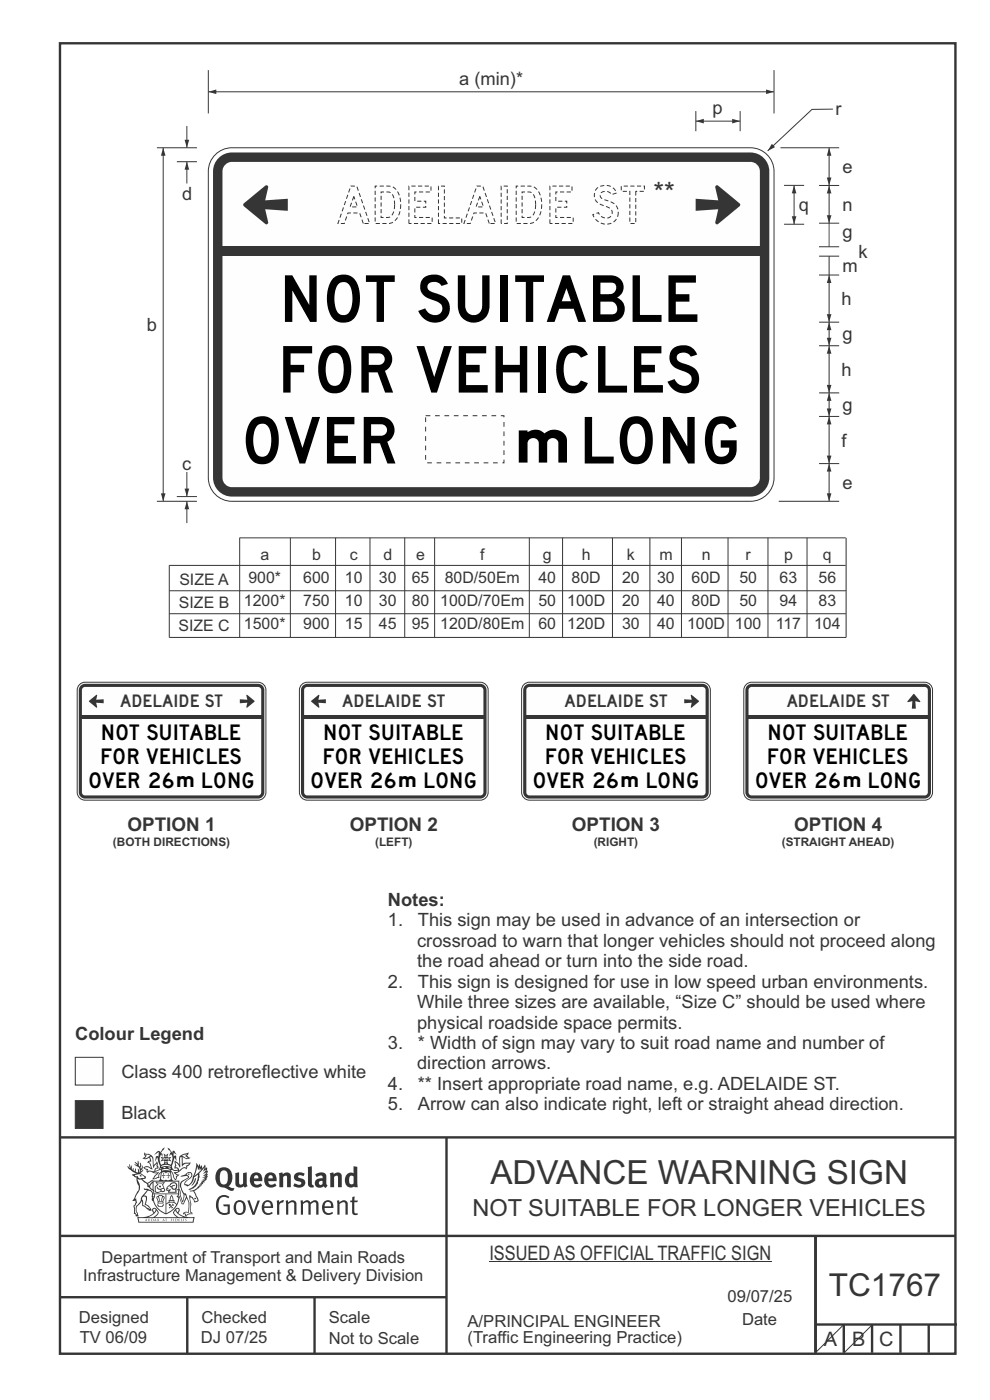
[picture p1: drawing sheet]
<svg xmlns="http://www.w3.org/2000/svg" width="210mm" height="297mm" viewBox="0 0 210 297" stroke-linecap="round" stroke-linejoin="round" font-family="sans-serif">
<path d="M16 233.5h5.9v5.9h-5.9z" fill-rule="evenodd" fill="#373435" stroke="#373435" stroke-width=".21"/>
<path d="M16 224.3h5.9v5.9h-5.9z" fill-rule="evenodd" fill="#fefefe" stroke="#373435" stroke-width=".21"/>
<g fill="none" stroke="#373435" stroke-width=".51">
<path d="M12.7 9.2h190v278h-190zM12.7 241.3h190M94.7 241.4v45.8M12.7 275.2h82M12.7 262.2h190.1M39.7 275.2v12M66.7 275.2v12M173 262.1v24.9M173 281h30M179 281v6M185 281v6M191 281v6"/>
<path d="M197 281v6"/>
</g>
<g fill="#373435">
<path d="M47 248.4a2.55 2.55 0 0 0 0 2.7l.3 .2a.81 .81 0 0 0 1-1v-.5a1.04 1.04 0 0 0-1.1-1.5zM46.3 248.1a1.82 1.82 0 0 1 2.1-.2 1.82 1.82 0 0 1 .9 1.8 2.29 2.29 0 0 1-.8 2l.7 .3h.5l-.2 .6a2.87 2.87 0 0 1-2-.7 2.12 2.12 0 0 1-1.7-3.1z" fill-rule="evenodd"/>
<path d="M49.9 248.9l.8-.2v2a.46 .46 0 0 0 .3 .6 .46 .46 0 0 0 .6-.3v-2.1l.7-.2v2.4l.2 .5-.5 .3-.3-.3a1.02 1.02 0 0 1-1.2 .3 1.02 1.02 0 0 1-.6-1.1z" fill-rule="evenodd"/>
<path d="M54 249.5l-.1 .5h.9a.49 .49 0 0 0-.2-.6 .49 .49 0 0 0-.6 .1zM53.4 249.1a1.34 1.34 0 0 1 1.6-.2 1.34 1.34 0 0 1 .6 1.5v.2h-1.7a.77 .77 0 0 0 .5 .8 .77 .77 0 0 0 .9-.4l.3 .5a1.59 1.59 0 0 1-2 .2 1.59 1.59 0 0 1-.5-2.1z" fill-rule="evenodd"/>
<path d="M57 249.5l-.1 .5h1a.49 .49 0 0 0-.2-.6 .49 .49 0 0 0-.7 .1zM56.4 249.1a1.34 1.34 0 0 1 1.6-.2 1.34 1.34 0 0 1 .7 1.5v.2h-1.8a.77 .77 0 0 0 .5 .8 .77 .77 0 0 0 .9-.4l.4 .5a1.59 1.59 0 0 1-2.1 .2 1.59 1.59 0 0 1-.5-2.1z" fill-rule="evenodd"/>
<path d="M59.2 248.9l.7-.2 .1 .4a.95 .95 0 0 1 1-.3 .95 .95 0 0 1 .7 .8v2.3h-.8v-2.3a.46 .46 0 0 0-.8 .1v2.2h-.8z" fill-rule="evenodd"/>
<path d="M62.6 249.1a1.75 1.75 0 0 1 2-.1l-.2 .5-.6-.2a.43 .43 0 0 0-.6 .3l.4 .3a1.04 1.04 0 0 1 1.2 1.1 1.04 1.04 0 0 1-1.4 1l-1.2-.4 .3-.6 1 .4 .4-.4a.88 .88 0 0 0-1-.5l-.4-.2-.1-.4z" fill-rule="evenodd"/>
<path d="M65.3 247.6l.8-.2 .1 3.8 .3 .2 .1 .4a.88 .88 0 0 1-1 0 .88 .88 0 0 1-.3-1z" fill-rule="evenodd"/>
<path d="M67.8 250.6a.43 .43 0 0 0-.1 .7 .43 .43 0 0 0 .7-.1v-.7zM66.8 249.1a1.7 1.7 0 0 1 2.4 .1v1.9l.3 .4-.4 .5-.5-.4a1.03 1.03 0 0 1-1.7-.1 1.03 1.03 0 0 1 .8-1.5h.7v-.4a.8 .8 0 0 0-1.2 .1z" fill-rule="evenodd"/>
<path d="M70 248.9l.7-.2 .1 .4a.95 .95 0 0 1 1-.3 .95 .95 0 0 1 .7 .8v2.3h-.8v-2.3a.46 .46 0 0 0-.8 .1v2.2h-.8z" fill-rule="evenodd"/>
<path d="M74.3 249.5a1.48 1.48 0 0 0 0 1.7h.5l.2-.1v-1.5l-.3-.2zM75 247.4l.8 .1 .1 4.4h-.7l-.1-.2a1.26 1.26 0 0 1-1.4 0 1.26 1.26 0 0 1-.5-1.3 1.29 1.29 0 0 1 .4-1.4 1.29 1.29 0 0 1 1.4-.1z" fill-rule="evenodd"/>
<path d="M46.4 253.9a1.72 1.72 0 0 1 2.3 0l-.3 .3a1.24 1.24 0 0 0-1.4-.2 1.24 1.24 0 0 0-.6 1.4 1.49 1.49 0 0 0 1.2 1.9l.7-.1v-1.3h-.8l-.1-.4h1.3v1.9a1.93 1.93 0 0 1-2.2 0 1.93 1.93 0 0 1-.7-2.2l.2-.8z" fill-rule="evenodd"/>
<path d="M50.4 255.1a1.65 1.65 0 0 0 .2 2.2 .99 .99 0 0 0 1-1.4 .78 .78 0 0 0-.4-.8 .78 .78 0 0 0-.8 0zM50 254.9a1.33 1.33 0 0 1 1.6-.1 1.33 1.33 0 0 1 .5 1.4 1.31 1.31 0 0 1-1.3 1.6 1.31 1.31 0 0 1-1.2-1.6v-.6z" fill-rule="evenodd"/>
<path d="M52.5 254.7l.4-.1 .9 2.6 .8-2.5h.5l-1.1 3h-.5z" fill-rule="evenodd"/>
<path d="M56.3 255.2l-.2 .7h1.3a.7 .7 0 0 0-.3-.8 .7 .7 0 0 0-.8 .1zM55.9 255a1.22 1.22 0 0 1 1.5-.2 1.22 1.22 0 0 1 .5 1.5h-1.8a.93 .93 0 0 0 .5 1 .93 .93 0 0 0 1.1-.2l.2 .3a1.43 1.43 0 0 1-1.8 .1 1.43 1.43 0 0 1-.6-1.7z" fill-rule="evenodd"/>
<path d="M58.7 254.7l.4-.1 .1 .5 .4-.4 .6-.1-.2 .5a.66 .66 0 0 0-.8 .7v1.9h-.4z" fill-rule="evenodd"/>
<path d="M60.6 254.7l.4-.1 .1 .5a.94 .94 0 0 1 1-.5 .94 .94 0 0 1 .8 .8v2.3h-.5l-.1-2.5a.81 .81 0 0 0-1.2 .3v2.2h-.4z" fill-rule="evenodd"/>
<path d="M63.7 254.7l.5-.1 .1 .5 .4-.3a.78 .78 0 0 1 1.1 .3 .9 .9 0 0 1 1-.5 .9 .9 0 0 1 .8 .8v2.3h-.5l-.1-2.5a.67 .67 0 0 0-1.1 .3v2.2h-.5v-2.4l-.4-.3-.7 .4v2.3h-.5z" fill-rule="evenodd"/>
<path d="M69 255.2l-.1 .7h1.3a.7 .7 0 0 0-.3-.8 .7 .7 0 0 0-.9 .1zM68.7 255a1.22 1.22 0 0 1 1.5-.2 1.22 1.22 0 0 1 .5 1.5h-1.8a.93 .93 0 0 0 .4 1 .93 .93 0 0 0 1.2-.2l.1 .3a1.44 1.44 0 0 1-1.7 .1 1.44 1.44 0 0 1-.6-1.7z" fill-rule="evenodd"/>
<path d="M71.4 254.7l.5-.1 .1 .5a.94 .94 0 0 1 1-.5 .94 .94 0 0 1 .8 .8v2.3h-.5l-.1-2.5a.81 .81 0 0 0-1.2 .3v2.2h-.4z" fill-rule="evenodd"/>
<path d="M74.7 253.9l.5-.1v.9h.7l-.1 .3h-.6v2.2l.1 .2h.5l.1 .3a.75 .75 0 0 1-1.2-.6v-2.1h-.4v-.3h.4z" fill-rule="evenodd"/>
<path d="M30.8 244.9l1.1 .3-.9 .5h-.4l.6-.5zM31.8 245.4h.2a2.44 2.44 0 0 1 .4 1.9l.1 .5 .7-1-.1 .6 .3 .3a.57 .57 0 0 0-.6 .7l-1-.1-.5 .2 .2-.5-.8-.3 .7-.1 .9 .5 .1-.1-.6-1.3-.2-.2h.5zM30.7 244.4l-.1 .5 .2 .4-.6 .4a1.04 1.04 0 0 0 1.4-.1l.2 .6-.3 .1-.2 .4a.94 .94 0 0 1 .8 1.1l-.2-.1a1.16 1.16 0 0 0-1.5-.1l.3 .4 .4 .2 .1 .5 .2 .1 .1-.2a.94 .94 0 0 1 1.1 .2l.8 .1-1.2 1.2a1.13 1.13 0 0 0 1.2-.2l.4-.1-.1-.4 .5-.8a.83 .83 0 0 0-.6 1.1l-.3-.1-.7 .4 1.1-1.4-.5 .1-.5-.1 1.3-.5-.1-.1-.9 .4v-.3l.2-.2 .3 .1 .1-.3-.2-.4v-.6l-.1-.4-.7 1v-.7a1.42 1.42 0 0 0-1.6-1.8z" fill-rule="evenodd"/>
<path d="M38.5 245.2l.5-.2 .7-.1-.6 .3 .8 .5h-.3zM38.3 245.5l.2-.1 .1 2a1.69 1.69 0 0 1 1.6-.6l-.8 .5 .1 .5a1.1 1.1 0 0 0-1.5 .6l-.1-.5-.2-.2h-.5l.3-.4-.3-.7a1.42 1.42 0 0 1 .8 1.1l.2-.1zM37.1 246.2l.1 1-.2 .3 .1 .4h.5l.1 .2a.96 .96 0 0 1-1.1-.1l-.1 .1a1.06 1.06 0 0 0 1.3 .2v.1a.72 .72 0 0 1-1 .2l.3 .5 .6 .2-.4 .2-.1 .6-.2-.3-.4-1.1-.4-.4 .4 .9a1.54 1.54 0 0 0 .7 1.2l.2-.3a.58 .58 0 0 1 .4-.8l.2-.1h-.3l-.5-.3 .9-.5a.93 .93 0 0 1 1.2-.5v.2l.2-.2 .1-.5a.99 .99 0 0 0 .7-.8l-1.3 .1-.3 .2-.1-1.4 .9 .4 .9-.3h-.4l-.5-.4 .4-.7-.6 .2a1.46 1.46 0 0 0-1.4 2.1v.4l-.2-.4z" fill-rule="evenodd"/>
<path d="M35.6 248.9l.2 .1-.1 .3 .4 .1h-.4v.6l-.1-.6h-.3l.3-.1z" fill-rule="evenodd"/>
<path d="M34.6 248.9l.2 .1v.3l.3 .1h-.3l-.1 .6v-.6h-.4l.4-.1z" fill-rule="evenodd"/>
<path d="M34.3 248.8a.57 .57 0 0 1 .9 .2 .57 .57 0 0 1 .9-.2l.2 1.4h-.2a.57 .57 0 0 1-.9 0 .69 .69 0 0 1-1.1 0zM34.2 248.1l-.3 2.1-.2 .4h3l-.2-.4-.3-2.1h-.2v.2l-.8-.1-.8 .1v-.2z" fill-rule="evenodd"/>
<path d="M34.2 252.4a.3 .3 0 0 0 .6 0 .3 .3 0 0 0-.6 0zM33.3 250.9l.3 .3-.3 .4a.79 .79 0 0 0 0 1.3l.8-.2-.1-.3a.55 .55 0 0 1-.7-.6l.1-.1 .2 .3 .3 .2 .8-.2-.4-.7 .4-.4-.7 .2zM33 250.7l1.1 .2 .9-.2-.4 .6 .4 1.2a.56 .56 0 0 1-.8 .3l-.2 .1a.73 .73 0 0 1-.9 .1 .73 .73 0 0 1-.3-1v-.4l.6-.4z" fill-rule="evenodd"/>
<path d="M35.6 251.8l.7-.4a.58 .58 0 0 1 1-.1 .58 .58 0 0 1-.4 .9l-.3-.3a.43 .43 0 0 1 .6-.4 .57 .57 0 0 0-.8 .2l-.2-.1-.3 .1 .4 .2a.55 .55 0 0 0 .9 .4v.5h-1.3l.3-.4-.1-.1-.6 .1 .2-.3-.2-.1zM35.4 251.8l-.1 .2a.39 .39 0 0 0 .2 .6h.3l-.2 .4h1.9l-.1-.8a.86 .86 0 0 0-.1-1.3 .86 .86 0 0 0-1.3 .4z" fill-rule="evenodd"/>
<path d="M36 254.8h.8v.2h-.8zM36.4 253.8l.2 .8h-.4zM36.4 253.5l-.3 .5-.1 .6h-.2v.4l-.7 .4 .2 .1a1.48 1.48 0 0 1 2.1 .2l.2-.1-.6-.5v-.5h-.2l-.1-.6z" fill-rule="evenodd"/>
<path d="M35.8 255.4l.4 .1 .1 .3 .3-.2-.2-.2a.38 .38 0 0 1 .5 .5l-.2-.2-.3 .2 .3 .2-.3 .3-.1-.4-.4 .4-.1-.2 .4-.3-.1-.1-.2 .1z" fill-rule="evenodd"/>
<path d="M34.5 254h.2v.2l-.2 .6h-.2zM33.6 255.3h.9v.2a.55 .55 0 0 1-.8 .4v-.2l-.2-.1zM33.4 254h.2l.2 .8h-.2zM33.6 255l.8-.1 .1 .2h-.8zM33.8 253.7h.5l-.2 1.1h-.1zM33.3 253.8l-.1 .3 .3 1.1a.48 .48 0 0 0-.1 .6 .48 .48 0 0 0 .5 .2h.5a.49 .49 0 0 0 .2-.8l.3-1.1-.1-.3a1.42 1.42 0 0 0-1.5 0z" fill-rule="evenodd"/>
<path d="M33.7 251.5l.4 .1 .1 .3h-.3z" fill-rule="evenodd"/>
<path d="M41.3 250.1l.3-.2-.2 .8-.6 .8h-.2l.5-.7z" fill-rule="evenodd"/>
<path d="M39.7 249l.3-.2 .5 .2a.88 .88 0 0 1-.6 1.1 1.22 1.22 0 0 0-.8 1.3l.5 .2a.72 .72 0 0 0 .9-.4l.5-.8 .2-.6 .8-.6v.2a2.85 2.85 0 0 1-2 2.9l.1 .1a2.13 2.13 0 0 0 1.9-1.5v-.3a2.01 2.01 0 0 0 .3-1.7l1.1-1.3-.4 1 .7-.5-.7 1 .8-.4-.8 .8 .7-.2-.9 .6 .8-.1-.8 .4h.7l-.8 .3 .3 .2h-.4l.2 .3h-.4l.2 .3h-.4l.1 .2h-.1a2.16 2.16 0 0 1-2 1.1l.1 .2 .4-.1a.76 .76 0 0 1 .7 .8l.5 1.2-.6 .2a1.45 1.45 0 0 0-1.1-1.3l.2 1.8-.1 1.8 .4 .3a1.07 1.07 0 0 0-1.2 .4v-.3l-.5-.2a.87 .87 0 0 1 1.1-.1v-.7a4.4 4.4 0 0 0-.6-3.1l-.1-.3h-.2a2.16 2.16 0 0 1-.7-2.2l.3-.4 1.2-.7a.55 .55 0 0 0-.4-.8zM37.8 252.4a.76 .76 0 0 1 .3 1.1l.6 1.6 .4-1.7 .2 .1a.61 .61 0 0 1-.1 .9l-.3 .8-.2 .1-.7-1.6-.3 .1a1.18 1.18 0 0 0 .1-1.4zM41.8 247.5l.2 .7 .3-.5v.6l.4-.5a1.9 1.9 0 0 1-1.2 1.4l-.3 .3zM38.2 249.6l1.4-.2 .2 .2v.3l-.5 .2a1.26 1.26 0 0 0-.9 1.9l.2 .7a1.84 1.84 0 0 1 .1 2.1l-.4-1.4a.96 .96 0 0 0-.4-1.2l-.4 .2a.78 .78 0 0 1 0 1.3l.1 .3h.4l.4 1.1a.38 .38 0 0 0 .2 .4 .38 .38 0 0 0 .4-.1l.6-1.2a2.94 2.94 0 0 1 .4 2.5l-.1 .4h-.8l-.3 .4v.2l.4-.1 .1 .4 .2 .1a1.02 1.02 0 0 1 1.3-.5v-.4l-.3-.1 .1-1.8-.3-1.3h.1a1.14 1.14 0 0 1 .8 1 .63 .63 0 0 0 .8-.2 .63 .63 0 0 0-.2-.9l-.6-1.2 .9-.6 .2-.4h.3l-.1-.2h.4l-.1-.3h.3l-.1-.3 .5-.1-.2-.2 .6-.4v-.2h-.2l.4-.5h-.3l.3-.5-.4 .1 .4-.5v-.3l-.3 .2 .2-.7-.1-.2-.4 .3v-.8l-.6 .8-.2-.8-.2 .5-.3-.7-.1 .6-.5-.8-.1 1.4-.6 1.8a1.81 1.81 0 0 1-1 1.5l-.6-.2a1.75 1.75 0 0 1 1.1-1.2 .75 .75 0 0 0 .1-1.3 .75 .75 0 0 0-1.2 .4z" fill-rule="evenodd"/>
<path d="M41.2 254.1h.3l.2 .2-.4 .1z" fill-rule="evenodd"/>
<path d="M29.4 258.4h11.6l-.1 .8h-11.4zM31.3 258.2l.5-.1a2.48 2.48 0 0 0 1.4-1.3l.3 .5-.5 .6-.5 .3zM32.5 256.6l.3-.2 .2 .1-.3 .7zM37.2 256.8a2.65 2.65 0 0 0 1.8 1.4h-1.1l-.5-.3-.5-.6zM37.4 256.5l.2-.1 .3 .2-.3 .6zM29.2 258.2l.1 1.2h11.8l.2-1.1-.2-.1a4.1 4.1 0 0 1-3.3-.9l.3-.4-.1-.6a1.06 1.06 0 0 0-1.3 1l.2 .4 .6 .5h-4.7l.3-.1a.84 .84 0 0 0 .6-.8 .84 .84 0 0 0-.5-.8l-.3-.2h-.5l-.1 .6 .3 .4a4.2 4.2 0 0 1-3.4 .9z" fill-rule="evenodd"/>
<path d="M31 258.7l.1 .2h-.2zM31 258.5l-.3 .6 .4-.2 .2 .2z" fill-rule="evenodd"/>
<path d="M31.3 258.6h.3v.4a.25 .25 0 0 0 .2-.1 .25 .25 0 0 0-.1-.3h.1a.29 .29 0 0 1 0 .4 .29 .29 0 0 1-.4 0 .29 .29 0 0 1 0-.4z" fill-rule="evenodd"/>
<path d="M32.2 258.6a.22 .22 0 0 1 .3 .2 .22 .22 0 0 1-.3 .2zM32 258.6l.1 .4a.33 .33 0 0 0 .4 0 .33 .33 0 0 0 0-.4 .33 .33 0 0 0-.5 0z" fill-rule="evenodd"/>
<path d="M32.9 258.7l.1 .2h-.2zM32.9 258.5l-.2 .6 .3-.2 .2 .2z" fill-rule="evenodd"/>
<path d="M33.3 258.6h.2l.1 .1 .2-.1-.2 .2 .2 .3-.3-.3-.1 .3h-.1l.2-.3z" fill-rule="evenodd"/>
<path d="M34.7 258.7l.1 .2h-.2zM34.7 258.5l-.3 .6 .4-.2 .2 .2z" fill-rule="evenodd"/>
<path d="M35 258.5h.5l-.2 .1v.5h-.2l.1-.5z" fill-rule="evenodd"/>
<path d="M36.2 258.6l.3-.1-.1 .1v.2h.1h-.1v.3h-.2z" fill-rule="evenodd"/>
<path d="M36.7 258.6h.2v.5h-.2z" fill-rule="evenodd"/>
<path d="M37.3 258.6a.22 .22 0 0 1 .3 .2 .22 .22 0 0 1-.3 .2zM37.1 258.6v.4a.33 .33 0 0 0 .5 0 .33 .33 0 0 0 0-.4 .33 .33 0 0 0-.5 0z" fill-rule="evenodd"/>
<path d="M37.8 258.6l.4-.1-.2 .1v.2h.1h-.1v.2l.2 .1h-.4z" fill-rule="evenodd"/>
<path d="M38.4 258.6h.2l-.1 .4 .2 .1h-.3z" fill-rule="evenodd"/>
<path d="M38.9 258.6h.2v.5h-.2z" fill-rule="evenodd"/>
<path d="M39.3 258.6h.2h-.1l.2 .3-.2 .2-.1-.1v-.1l.2 .1z" fill-rule="evenodd"/>
<path d="M34.2 247.4a1.51 1.51 0 0 1 2 .2 2.67 2.67 0 0 0-2.1 0zM35.7 247.6l.4 .1 .1 .3-.4-.1zM34.6 247.6h.5l.1 .2h-.4zM34 247.8l.3 .2h-.3zM34.9 246.9l.3-.2 .3 .2zM34.9 245.6l.2 .1v.3h-.2zM35 245.1l.2 .2 .2-.2-.1 .3h-.2zM35.1 246.3h.2l.1 .4-.2-.2-.2 .2zM35.3 245.7l.2-.1v.4h-.2zM34.4 245.7h.3l.1 .3-.4 .1 .2-.2zM35.7 245.7h.3l-.2 .2 .2 .2-.4-.1zM32.7 244.9l1-.5-.1 1-.2-.2-.3 .2-.3 1.1 .5-1 .3 .9a1.84 1.84 0 0 1 .2 1.7l.4 .1a2.48 2.48 0 0 1 2.2 0l.2-.2-.2-.7 .7-1.8 .4 .7-.2-1-.2-.1-.2 .3v-.9l.6 .4-.6-.8-.3 .1-.1 .4-.5-.9-.5-.3 .2 .5 .6 .5-.5 .8 .4-.4a2.06 2.06 0 0 1 0 2.3l-.5-.2-.2-.6 .1-.1 .8 .2-.4-.5 .4-.5-.7 .2-.2-.2 .2-.7-.5 .4-.5-.4 .2 .7-.2 .2-.7-.2 .4 .5-.4 .5 .8-.2 .1 .1-.2 .6-.5 .2a2.02 2.02 0 0 1 0-2.2l.3 .5-.1-.7-.3-.1 .8-1.2-.4 .3-.5 .8-.2-.3a.8 .8 0 0 0-.8 .5z" fill-rule="evenodd"/>
<path d="M29.2 250.1l.3 .1a.61 .61 0 0 1 .8 .4l.3 .2a.8 .8 0 0 1 .6 1l.4 .1 .5 .5a1 1 0 0 1 .5 1.1l-.1 .7v-.5h-.1a.96 .96 0 0 0-.8-1.3l-.2-.2h-.7l-.1-.1-.1 .1 .1 .3h.6l-1.2 1.3-.2 1-.4 .6a1.33 1.33 0 0 0-.5 1.8l.2 .5a1.26 1.26 0 0 1-.5-1.5l-.1-.3a1.56 1.56 0 0 0 .4-1.7l-.3 .2 .2-.5a3.2 3.2 0 0 0 .7-3zM30.4 253.9h.4a2.06 2.06 0 0 1-.1 1.6l.7 .5 .4 .4-.6-.1-.8-.6-.1-.9a.51 .51 0 0 1 .1-.9zM28.6 249.3a1.52 1.52 0 0 1 2.1 .5l-1.1 .2-.2-.1-.1-.4h-.5zM27.5 247v.8l-.3-.4h-.1a3.1 3.1 0 0 0 1.9 1.6l-1 .1 .5 .6 .5 .1 .1 1.1a1.84 1.84 0 0 1-.3 2.5l-.4 .9-.3 .4 .2 .1 .4-.1 .1 .4-.2 .5-.3 .2 .1 1.7h.2l.3 .5 .1 .1 .4-.1-.1-.5a1.3 1.3 0 0 1-.1-1.7l.9-1 .1 1.1 .6 .2 .5 .5 .1-.1 .2 .3h.5a1.85 1.85 0 0 0-1.2-1.4l.1-.3a1.39 1.39 0 0 0 0-1.4l-.5-.1 .5-.5a.66 .66 0 0 1 .9-.4 .66 .66 0 0 1 .3 .9l-.1 .4 .2-.1v.2l-.1 .3 .2 .5 .1-.3a2.24 2.24 0 0 0 .1-2.2 .73 .73 0 0 1-.7-.7 .73 .73 0 0 1 .6-.7v-.2a.94 .94 0 0 0-.9 .8 .48 .48 0 0 1-.1-.6 .48 .48 0 0 1 .5-.2l.5-.3a.51 .51 0 0 0-.8 .2l-.5 .2-1-.8h.6l.2-.5-1.2-.7 .5-.5v-.3l-.5 .4 .1-.2a.69 .69 0 0 0 .2-1v.4l-.2 .3v-1.1l-.3-.2 .1 .6-.1 .2-.4-1.3v.7l-.6-.4 .5 .7-.6-.2 .3 .3a1 1 0 0 1 .7 1.4l-.2-.8v.9l-.5-.2v-.8l-.2 .7-.2-.1-.1-.6-.2 .4-.2-.2 .1-.7-.2 .5z" fill-rule="evenodd"/>
<path d="M29.6 249.4l.2-.1 .3 .2z" fill-rule="evenodd"/>
<path d="M32.4 250.5h5.6v2l-.2-.1v-1.7h-5.2v2.5h5.2v-.8l.1 .2-.1 1.1v-.3h-2.5v4a4.1 4.1 0 0 0 2.6-3.6l.1-.1a4 4 0 0 1-2.8 3.9 4.2 4.2 0 0 1-2.8-4.7l.1 1.2 .1-.1a3.8 3.8 0 0 0 2.5 3.4v-4h-2.5l-.2-.9z" fill-rule="evenodd"/>
<circle cx="40" cy="249.1" r=".17"/>
</g>
<g fill="none" stroke="#373435" stroke-width=".21">
<path d="M46 32.5a5 5 0 0 1 3.2-1.2h110a5 5 0 0 1 5 5v65a5 5 0 0 1-5 5h-110a5 5 0 0 1-5-5v-65a5 5 0 0 1 1.8-3.8zM35.9 119.9h143.5M50.8 114.1h128.6M50.8 114.1v21.1M61.6 114.1v21.1M71.2 114.1v21.1M78.5 114.1v21.1M85.9 114.1v21.1M92.2 114.1v21.1M112.3 114.1v21.1M119.3 114.1v21.1M129.9 114.1v21.1"/>
<path d="M137.9 114.1v21.1M144.6 114.1v21.1M154.4 114.1v21.1M162.9 114.1v21.1M171.2 114.1v21.1M179.5 114.1v21.1h-143.6v-15.3M35.9 125.3h143.6M35.9 130.2h143.5M103.8 267.7h59.8M179 281l-6 6M185.1 281l-6 6"/>
</g>
<path d="M46.4 33.5a4 4 0 0 1 2.8-1.2h110a4 4 0 0 1 4 4v65a4 4 0 0 1-4 4h-110a4 4 0 0 1-4-4v-65a4 4 0 0 1 1.2-2.8z" fill-rule="evenodd" fill="#373435"/>
<path d="M47.8 34.9l.9-.5 .5-.1h110a2.01 2.01 0 0 1 2 2v65a2.01 2.01 0 0 1-2 2h-110a2.01 2.01 0 0 1-2-2v-65l.1-.5z" fill-rule="evenodd" fill="#fefefe"/>
<path d="M176.7 23.2h-4.5l-9.4 8.8" fill="none" stroke="#373435" stroke-width=".21"/>
<path d="M163.7 30.5l.7 .7-1.6 .8z" fill="#373435"/>
<path d="M44.2 14.9v9.2M44.2 19.5h120" fill="none" stroke="#373435" stroke-width=".21"/>
<g fill="#373435">
<path d="M44.2 19.5l1.7-.5v1z"/>
<path d="M162.5 19l1.7 .5-1.7 .5z"/>
</g>
<path d="M173.7 54.3h4.3M173.7 47.3h4.3M173.7 68.3h4.3M175.9 68.3v5M173.7 98.3h4.3M173.7 83.3h4.3M165.2 106.3h12.8" fill="none" stroke="#373435" stroke-width=".21"/>
<g fill="#373435">
<path d="M175.9 68.3l.5 1.7h-1z"/>
<path d="M175.4 71.7h1l-.5 1.6z"/>
</g>
<path d="M175.9 88.3v10" fill="none" stroke="#373435" stroke-width=".21"/>
<g fill="#373435">
<path d="M175.9 88.3l.5 1.7h-1z"/>
<path d="M175.4 96.7h1l-.5 1.6z"/>
</g>
<path d="M175.9 98.3v8" fill="none" stroke="#373435" stroke-width=".21"/>
<g fill="#373435">
<path d="M175.9 98.3l.5 1.7h-1z"/>
<path d="M175.4 104.7h1l-.5 1.6z"/>
</g>
<path d="M164.2 14.9v9.2M165.6 31.3h12.4M173.7 58.3h4.3M175.9 58.3v10M173.7 73.3h4.3M173.7 88.3h4.3" fill="none" stroke="#373435" stroke-width=".21"/>
<g fill="#373435">
<path d="M175.9 58.3l.5 1.7h-1z"/>
<path d="M175.4 66.7h1l-.5 1.6z"/>
</g>
<path d="M175.9 31.3v8M175.9 47.3v5" fill="none" stroke="#373435" stroke-width=".21"/>
<g fill="#373435">
<path d="M175.9 31.3l.5 1.7h-1z"/>
<path d="M175.4 37.7h1l-.5 1.6z"/>
</g>
<path d="M147.6 23.6v4.2M147.6 25.7h9.4M157 23.6v4.2M173.7 39.3h4.3M173.7 52.3h4.3" fill="none" stroke="#373435" stroke-width=".21"/>
<g fill="#373435">
<path d="M147.6 25.7l1.7-.5v1z"/>
<path d="M155.3 25.2l1.7 .5-1.7 .5z"/>
</g>
<path d="M168.4 39.3v8.3" fill="none" stroke="#373435" stroke-width=".21"/>
<g fill="#373435">
<path d="M168.4 39.3l.5 1.7h-.9z"/>
<path d="M168 45.9h.9l-.5 1.7z"/>
</g>
<path d="M166.3 39.3h4.3M166.3 47.6h4.3M175.9 54.3v4M175.9 73.3v10" fill="none" stroke="#373435" stroke-width=".21"/>
<g fill="#373435">
<path d="M175.4 81.7h1l-.5 1.6z"/>
<path d="M175.9 73.3l.5 1.7h-1z"/>
</g>
<path d="M175.9 83.3v5" fill="none" stroke="#373435" stroke-width=".21"/>
<g fill="#373435">
<path d="M175.9 83.3l.5 1.7h-1z"/>
<path d="M175.4 86.7h1l-.5 1.6z"/>
<path d="M45.9 52.3h115.7v2h-115.7z" fill-rule="evenodd"/>
</g>
<path d="M175.9 39.3v8" fill="none" stroke="#373435" stroke-width=".21"/>
<g fill="#373435">
<path d="M175.9 39.3l.5 1.7h-1z"/>
<path d="M175.4 45.7h1l-.5 1.6z"/>
</g>
<path d="M90.3 88.2h16.6v10h-16.6z" fill="none" stroke="#373435" stroke-width=".21" stroke-dasharray="1 1" stroke-linecap="butt"/>
<path d="M34.6 31.3v75" fill="none" stroke="#373435" stroke-width=".21"/>
<g fill="#373435">
<path d="M34.6 31.3l.5 1.7h-1z"/>
<path d="M34.1 104.7h1l-.5 1.6z"/>
</g>
<path d="M33.3 31.3h8.5M33.3 106.3h8.5M39.6 106.3v4.7" fill="none" stroke="#373435" stroke-width=".21"/>
<path d="M39.6 106.3l.5 1.7h-.9z" fill="#373435"/>
<path d="M39.6 100.1v5.2" fill="none" stroke="#373435" stroke-width=".21"/>
<path d="M39.2 103.7h.9l-.5 1.6z" fill="#373435"/>
<path d="M37.5 34.3h4.3M39.6 34.3v4.6M37.5 105.3h4.3" fill="none" stroke="#373435" stroke-width=".21"/>
<path d="M39.6 34.3l.5 1.7h-.9z" fill="#373435"/>
<path d="M39.6 26.7v4.6" fill="none" stroke="#373435" stroke-width=".21"/>
<g fill="#373435">
<path d="M39.2 29.7h.9l-.5 1.6z"/>
<path d="M51.7 43.1l4.7-3.8a.38 .38 0 0 1 .5 .5l-.7 2.7 4.8-.3v2.5l-4.8-.3 .7 2.8a.38 .38 0 0 1-.2 .4 .38 .38 0 0 1-.4-.1l-4.6-3.7-.1-.3z" fill-rule="evenodd"/>
<path d="M147.6 42.2l4.8 .3-.7-2.8a.38 .38 0 0 1 .2-.4 .38 .38 0 0 1 .4 .1l4.6 3.7 .1 .4-.1 .3-4.7 3.8a.38 .38 0 0 1-.5-.5l.7-2.7-4.8 .3z" fill-rule="evenodd"/>
</g>
<path d="M16.9 145.2l.7-.4 .4-.1h36.7a1.67 1.67 0 0 1 1.7 1.7v21.7a1.67 1.67 0 0 1-1.7 1.7h-36.7a1.67 1.67 0 0 1-1.6-1.7v-21.7v-.4z" fill="none" stroke="#373435" stroke-width=".21"/>
<path d="M17 145.6l.6-.5h.4h36.7a1.34 1.34 0 0 1 1.4 1.3v21.7a1.34 1.34 0 0 1-1.4 1.3h-36.7a1.34 1.34 0 0 1-1.3-1.3v-21.7z" fill-rule="evenodd" fill="#373435"/>
<path d="M17.6 145.9l.4-.2h36.7a.67 .67 0 0 1 .7 .7v21.7a.67 .67 0 0 1-.7 .6h-36.7a.67 .67 0 0 1-.6-.6v-21.7z" fill-rule="evenodd" fill="#fefefe"/>
<g fill="#373435">
<path d="M16.9 151.7h38.7v.7h-38.7z" fill-rule="evenodd"/>
<path d="M18.9 148.7l1.6-1.3 .1 .1-.2 1 1.6-.2v.9l-1.6-.1 .2 .9-.1 .1-1.6-1.2z" fill-rule="evenodd"/>
<path d="M50.9 148.3l1.6 .2-.2-1 .1-.1 1.6 1.4-1.6 1.3-.1-.1 .2-.9-1.6 .1z" fill-rule="evenodd"/>
</g>
<path d="M158.3 145.2l.7-.4 .4-.1h36.7a1.67 1.67 0 0 1 1.7 1.7v21.7a1.67 1.67 0 0 1-1.7 1.7h-36.7a1.67 1.67 0 0 1-1.6-1.7v-21.7v-.4z" fill="none" stroke="#373435" stroke-width=".21"/>
<path d="M158.7 145.3l.7-.2h36.7a1.34 1.34 0 0 1 1.4 1.3v21.7a1.34 1.34 0 0 1-1.4 1.3h-36.7a1.34 1.34 0 0 1-1.3-1.3v-21.7l.1-.4z" fill-rule="evenodd" fill="#373435"/>
<path d="M159 145.9l.4-.2h36.7a.67 .67 0 0 1 .7 .7v21.7a.67 .67 0 0 1-.7 .6h-36.7a.67 .67 0 0 1-.6-.6v-21.7z" fill-rule="evenodd" fill="#fefefe"/>
<g fill="#373435">
<path d="M158.3 151.7h38.7v.7h-38.7z" fill-rule="evenodd"/>
<path d="M193.7 147.2h.2l1.3 1.6-.1 .2-.9-.3 .1 1.6h-.9l.1-1.6-.9 .3-.1-.2z" fill-rule="evenodd"/>
</g>
<path d="M111.1 145.2l.8-.4 .4-.1h36.7a1.67 1.67 0 0 1 1.7 1.7v21.7a1.67 1.67 0 0 1-1.7 1.7h-36.7a1.67 1.67 0 0 1-1.7-1.7v-21.7l.1-.4z" fill="none" stroke="#373435" stroke-width=".21"/>
<path d="M111.5 145.3l.8-.2h36.7a1.34 1.34 0 0 1 1.3 1.3v21.7a1.34 1.34 0 0 1-1.3 1.3h-36.7a1.34 1.34 0 0 1-1.3-1.3v-21.7v-.4z" fill-rule="evenodd" fill="#373435"/>
<path d="M111.8 145.9l.5-.2h36.7a.67 .67 0 0 1 .7 .7v21.7a.67 .67 0 0 1-.7 .6h-36.7a.67 .67 0 0 1-.7-.6v-21.7z" fill-rule="evenodd" fill="#fefefe"/>
<g fill="#373435">
<path d="M111.2 151.7h38.6v.7h-38.6z" fill-rule="evenodd"/>
<path d="M145.1 148.3l1.6 .2-.2-1 .1-.1 1.7 1.4-1.7 1.3-.1-.1 .2-.9-1.6 .1z" fill-rule="evenodd"/>
</g>
<path d="M64 145.2l.7-.4 .5-.1h36.7a1.67 1.67 0 0 1 1.6 1.7v21.7a1.67 1.67 0 0 1-1.6 1.7h-36.7a1.67 1.67 0 0 1-1.7-1.7v-21.7l.1-.4z" fill="none" stroke="#373435" stroke-width=".21"/>
<path d="M64.1 145.6l.7-.5h.4h36.7a1.34 1.34 0 0 1 1.3 1.3v21.7a1.34 1.34 0 0 1-1.3 1.3h-36.7a1.34 1.34 0 0 1-1.4-1.3v-21.7z" fill-rule="evenodd" fill="#373435"/>
<path d="M64.7 145.9l.5-.2h36.7a.67 .67 0 0 1 .6 .7v21.7a.67 .67 0 0 1-.6 .6h-36.7a.67 .67 0 0 1-.7-.6v-21.7z" fill-rule="evenodd" fill="#fefefe"/>
<g fill="#373435">
<path d="M64.1 151.7h38.6v.7h-38.6z" fill-rule="evenodd"/>
<path d="M66 148.7l1.6-1.3 .1 .1-.2 1 1.6-.2v.9l-1.6-.1 .2 .9-.1 .1-1.6-1.2z" fill-rule="evenodd"/>
</g>
<g font-size="13.7">
<text x="59.3" y="68.3">NOT SUITABLE</text>
<text x="58.9" y="83.3">FOR VEHICLES</text>
<text x="51.1" y="98.3">OVER</text>
</g>
<text font-size="13" x="108.2" y="98.1">mLONG</text>
<text font-size="11" fill="#373435" x="71.5" y="47.4">ADELAIDE ST</text>
<text font-size="7.1" fill="#373435" x="104" y="251.1">ADVANCE WARNING SIGN</text>
<text font-size="6.7" fill="#373435" x="175.8" y="275">TC1767</text>
<text font-size="5.9" fill="#373435" x="138.6" y="42.8">**</text>
<text font-size="5" fill="#373435" x="100.2" y="257.9">NOT SUITABLE FOR LONGER VEHICLES</text>
<g font-size="4.6">
<text x="21.4" y="157.1">NOT SUITABLE</text>
<text x="68.5" y="157.1">NOT SUITABLE</text>
<text x="115.7" y="157.1">NOT SUITABLE</text>
<text x="162.8" y="157.1">NOT SUITABLE</text>
<text x="18.7" y="167.1">OVER 26m LONG</text>
<text x="21.3" y="162.1">FOR VEHICLES</text>
<text x="65.8" y="167.1">OVER 26m LONG</text>
<text x="68.4" y="162.1">FOR VEHICLES</text>
<text x="113" y="167.1">OVER 26m LONG</text>
<text x="115.6" y="162.1">FOR VEHICLES</text>
<text x="160.1" y="167.1">OVER 26m LONG</text>
<text x="162.7" y="162.1">FOR VEHICLES</text>
</g>
<g font-size="4.2" fill="#373435">
<text x="103.8" y="267.2">ISSUED AS OFFICIAL TRAFFIC SIGN</text>
<text x="174.7" y="285.6">A</text>
<text x="180.7" y="285.6">B</text>
<text x="186.5" y="285.6">C</text>
</g>
<g font-size="4" fill="#373435">
<text x="27.1" y="176.3">OPTION 1</text>
<text x="74.2" y="176.3">OPTION 2</text>
<text x="121.3" y="176.3">OPTION 3</text>
<text x="168.5" y="176.3">OPTION 4</text>
</g>
<g font-size="3.9" fill="#373435">
<text x="97.4" y="18">a (min)*</text>
<text x="151.2" y="24.1">p</text>
<text x="177.2" y="24.4">r</text>
<text x="178.7" y="36.7">e</text>
<text x="38.6" y="42.3">d</text>
<text x="169.4" y="44.8">q</text>
<text x="178.7" y="44.7">n</text>
<text x="178.7" y="50.5">g</text>
<text x="178.7" y="57.7">m</text>
<text x="182.1" y="54.6">k</text>
<text x="178.5" y="64.7">h</text>
<text x="31.1" y="70.2">b</text>
<text x="178.7" y="72.2">g</text>
<text x="178.5" y="79.7">h</text>
<text x="178.7" y="87.2">g</text>
<text x="178.5" y="94.7">f</text>
<text x="38.6" y="99.7">c</text>
<text x="178.7" y="103.7">e</text>
<text x="82.3" y="192.2">Notes:</text>
<text x="82.3" y="196.5">1.</text>
<text x="88.6" y="196.5">This sign may be used in advance of an intersection or</text>
<text x="88.5" y="200.8">crossroad to warn that longer vehicles should not proceed along</text>
<text x="82.3" y="209.5">2.</text>
<text x="88.5" y="205.2">the road ahead or turn into the side road.</text>
<text x="88.6" y="209.5">This sign is designed for use in low speed urban environments.</text>
<text x="88.5" y="213.9">While three sizes are available, “Size C” should be used where</text>
<text x="15.9" y="220.6">Colour Legend</text>
<text x="88.5" y="218.2">physical roadside space permits.</text>
<text x="82.3" y="222.5">3.</text>
<text x="88.5" y="226.9">direction arrows.</text>
<text x="88.6" y="222.5">* Width of sign may vary to suit road name and number of</text>
<text x="25.8" y="228.7">Class 400 retroreflective white</text>
<text x="82.3" y="231.2">4.</text>
<text x="88.6" y="231.2">** Insert appropriate road name, e.g. ADELAIDE ST.</text>
<text x="25.8" y="237.5">Black</text>
<text x="82.3" y="235.5">5.</text>
<text x="88.6" y="235.5">Arrow can also indicate right, left or straight ahead direction.</text>
</g>
<g font-size="3.7" fill="#373435">
<text x="25.5" y="150.1">ADELAIDE ST</text>
<text x="72.6" y="150.1">ADELAIDE ST</text>
<text x="119.7" y="150.1">ADELAIDE ST</text>
<text x="166.9" y="150.1">ADELAIDE ST</text>
</g>
<g font-size="3.5" fill="#373435">
<text x="21.6" y="267.9">Department of Transport and Main Roads</text>
<text x="17.7" y="271.8">Infrastructure Management &amp; Delivery Division</text>
<text x="16.7" y="280.6">Designed</text>
<text x="42.7" y="280.6">Checked</text>
<text x="69.7" y="280.6">Scale</text>
<text x="99.2" y="281.5">A/PRINCIPAL ENGINEER</text>
<text x="154.3" y="276.2">09/07/25</text>
<text x="157.4" y="281.2">Date</text>
<text x="16.9" y="284.8">TV 06/09</text>
<text x="42.6" y="284.9">DJ 07/25</text>
<text x="69.7" y="285.2">Not to Scale</text>
<text x="99.2" y="285">(Traffic Engineering Practice)</text>
</g>
<g font-size="3.4" fill="#373435">
<text x="55.2" y="118.8">a</text>
<text x="66.2" y="118.8">b</text>
<text x="74.2" y="118.8">c</text>
<text x="81.3" y="118.8">d</text>
<text x="88.3" y="118.8">e</text>
<text x="101.8" y="118.8">f</text>
<text x="115.2" y="118.8">g</text>
<text x="123.4" y="118.8">h</text>
<text x="133" y="118.8">k</text>
<text x="139.9" y="118.8">m</text>
<text x="148.8" y="118.8">n</text>
<text x="158.1" y="118.8">r</text>
<text x="166.3" y="118.8">p</text>
<text x="174.6" y="118.8">q</text>
<text x="38" y="124.1">SIZE A</text>
<text x="52.7" y="123.7">900*</text>
<text x="64.3" y="123.7">600</text>
<text x="73.2" y="123.7">10</text>
<text x="80.4" y="123.7">30</text>
<text x="87.3" y="123.7">65</text>
<text x="94.3" y="123.7">80D/50Em</text>
<text x="114.2" y="123.7">40</text>
<text x="121.3" y="123.7">80D</text>
<text x="131.9" y="123.7">20</text>
<text x="139.4" y="123.7">30</text>
<text x="146.7" y="123.7">60D</text>
<text x="156.8" y="123.7">50</text>
<text x="165.4" y="123.7">63</text>
<text x="173.6" y="123.7">56</text>
<text x="38" y="129">SIZE B</text>
<text x="51.7" y="128.6">1200*</text>
<text x="64.3" y="128.6">750</text>
<text x="73.2" y="128.6">10</text>
<text x="80.4" y="128.6">30</text>
<text x="87.3" y="128.6">80</text>
<text x="93.4" y="128.6">100D/70Em</text>
<text x="114.2" y="128.6">50</text>
<text x="120.3" y="128.6">100D</text>
<text x="131.9" y="128.6">20</text>
<text x="139.4" y="128.6">40</text>
<text x="146.7" y="128.6">80D</text>
<text x="156.8" y="128.6">50</text>
<text x="165.4" y="128.6">94</text>
<text x="173.6" y="128.6">83</text>
<text x="37.9" y="133.9">SIZE C</text>
<text x="51.7" y="133.5">1500*</text>
<text x="64.3" y="133.5">900</text>
<text x="73.2" y="133.5">15</text>
<text x="80.4" y="133.5">45</text>
<text x="87.3" y="133.5">95</text>
<text x="93.4" y="133.5">120D/80Em</text>
<text x="114.2" y="133.5">60</text>
<text x="120.3" y="133.5">120D</text>
<text x="131.9" y="133.5">30</text>
<text x="139.4" y="133.5">40</text>
<text x="145.7" y="133.5">100D</text>
<text x="155.9" y="133.5">100</text>
<text x="164.6" y="133.5">117</text>
<text x="172.7" y="133.5">104</text>
</g>
<g font-size="2.5" fill="#373435">
<text x="24" y="179.4">(BOTH DIRECTIONS)</text>
<text x="79.6" y="179.4">(LEFT)</text>
<text x="125.9" y="179.4">(RIGHT)</text>
<text x="165.8" y="179.4">(STRAIGHT AHEAD)</text>
</g>
</svg>
